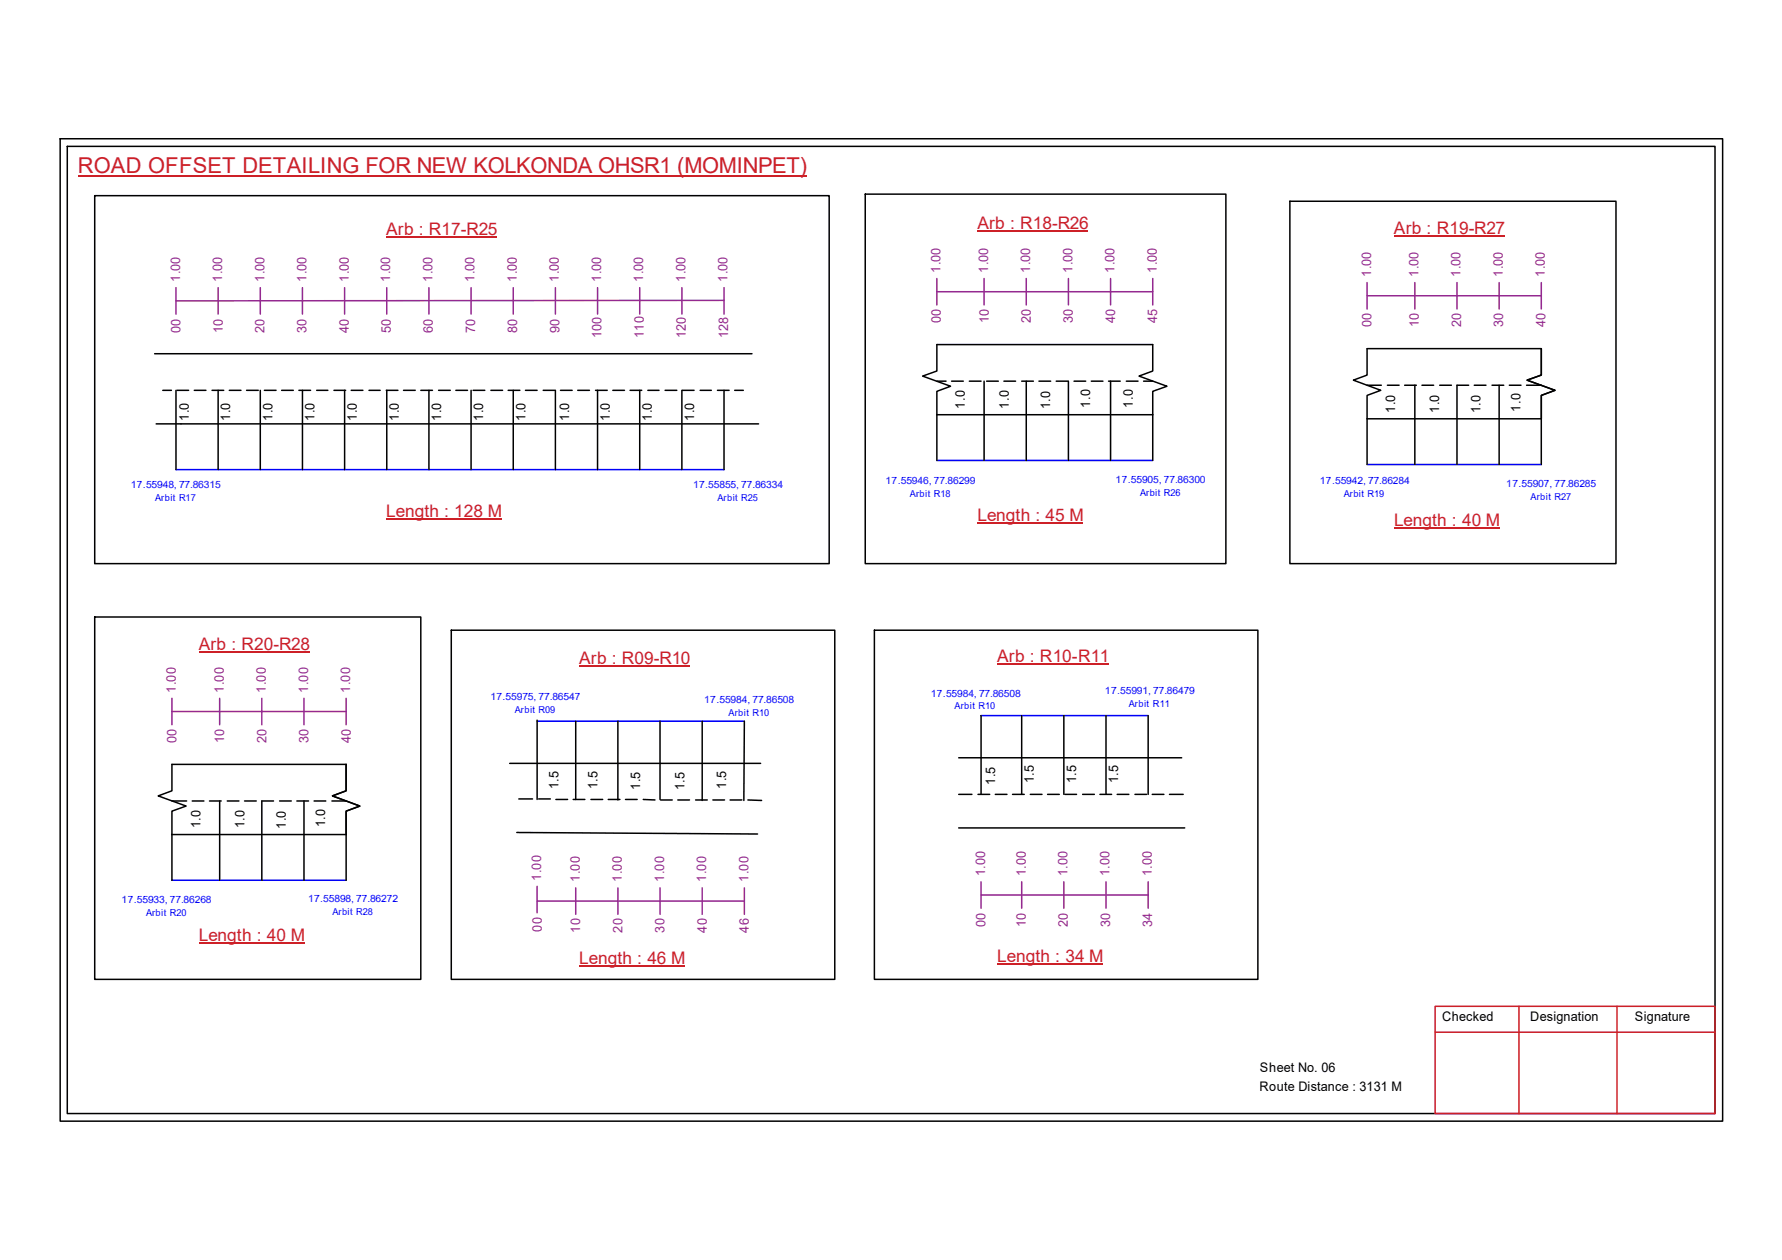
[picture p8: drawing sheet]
<svg xmlns="http://www.w3.org/2000/svg" width="297mm" height="210mm" viewBox="0 0 297 210" stroke-linecap="round" stroke-linejoin="round" font-family="sans-serif">
<g fill="none" stroke="#000" stroke-width=".25">
<path d="M10 23.1h277.1v163.7h-277.1zM11.2 24.4h274.7v161.1h-274.7zM15.8 32.6h122.4v61.3h-122.4zM144.2 32.3h60.1v61.6h-60.1zM215 33.5h54.4v60.4h-54.4zM25.8 58.9h99.5M26 70.6h100.4M27.1 65h1.5M29.3 65v13.2M29.5 65h2M32.4 65h1.9M35.3 65h2"/>
<path d="M36.4 65v13.2M38.2 65h2M41.1 65h1.9M43.4 65v13.2M44.1 65h1.9M46.9 65h2M49.8 65h2M50.4 65v13.2M52.8 65h1.8M55.7 65h1.9M57.4 65v13.2M58.5 65h2"/>
<path d="M61.5 65h1.9M64.4 65h1.9M64.5 65v13.2M67.3 65h1.9M70.1 65h2M71.5 65v13.2M73.1 65h2M76 65h1.9M78.5 65v13.2M78.9 65h1.9M81.8 65h2M84.7 65h2"/>
<path d="M85.6 65v13.2M87.6 65h1.9M90.5 65h2M92.6 65v13.2M93.4 65h2M96.3 65h2M99.3 65h1.9M99.6 65v13.2M102.1 65h2M105 65h2M106.6 65v13.2M108 65h1.9"/>
<path d="M110.9 65h1.9M113.7 65v13.2M113.7 65h2M116.7 65h1.9M119.6 65h1.9M120.7 65v13.2M122.5 65h1.4M156.2 69.1v-3.9l2.3-.9-4.7-1.6 2.4-.9v-4.4h35.9v4.4l-2.2 .9 4.6 1.6-2.4 .9v3.9M156.2 69.1h35.9M156.2 63.5h1.5M156.2 69.1v7.6M158.6 63.5h2"/>
<path d="M161.6 63.5h1.9M164 63.5v13.2M164.5 63.5h1.9M167.3 63.5h2M170.3 63.5h2M171.1 63.5v13.2M173.2 63.5h1.9M176.1 63.5h1.9M178.1 63.5v13.2M179 63.5h2M181.9 63.5h2M184.8 63.5h1.9"/>
<path d="M185.1 63.5v13.2M187.7 63.5h2M190.6 63.5h1.5M192.1 69.1v7.6M227.9 69.8v-3.9l2.3-.9-4.6-1.7 2.3-.8v-4.4h29v4.4l-2.4 .8 4.7 1.7-2.3 .9v3.9M227.9 69.8h29M227.9 64.2h2.3M227.9 69.8v7.6M231.3 64.2h1.9M234.1 64.2h2M235.8 64.2v13.2M237 64.2h2"/>
<path d="M240 64.2h1.9M244.8 64.2h-1.9v13.2M245.7 64.2h2M248.7 64.2h2M249.9 64.2v13.2M251.6 64.2h1.9M254.5 64.2h2.4M256.9 69.8v7.6M15.8 102.8h54.3v60.4h-54.3zM75.2 105h63.9v58.2h-63.9zM89.5 120v13.2M145.8 105h63.9v58.2h-63.9z"/>
<path d="M163.5 119.2v13.1M170.3 119.2v13.1M177.3 119.2v13.1M184.4 119.2v13.1M191.4 119.2v13.1M28.7 139v-3.9l2.3-.8-4.6-1.7 2.3-.9v-4.4h29v4.4l-2.3 .9 4.6 1.7-2.3 .8v3.9M28.7 139h29M28.7 133.4h2.4M28.7 139v7.6M32 133.4h2M34.9 133.4h2M36.6 133.4v13.2"/>
<path d="M37.9 133.4h1.9M40.8 133.4h1.9M45.6 133.4h-2v13.2M46.6 133.4h2M49.5 133.4h1.9M50.7 133.4v13.2M52.4 133.4h1.9M55.3 133.4h2.4M57.7 139v7.6M85 127.2h41.8M86.1 138.7l40.2 .2M86.5 133.1h2.3"/>
<path d="M89.8 133.1h1.9M92.7 133.2h1.9M95.5 133.2h2M96 120.1v13.1M98.5 133.2h2M101.4 133.2h1.9M103 120.1v13.2M104.3 133.2h1.9M107.2 133.2l2 .1M110 120.1v13.1M110.1 133.3h2M113 133.3h1.9"/>
<path d="M115.9 133.3h2M117 120.1v13.2M118.8 133.3h2M121.7 133.3h2M124.1 120.1l-.1 13.2M124.7 133.3h2.3M159.8 126.2h37.2M159.8 137.9h37.7M159.8 132.3h2.2M163 132.3h2M165.9 132.3h1.9M168.8 132.3h1.9"/>
<path d="M171.7 132.3h2M174.6 132.3h2M177.5 132.3h1.9M180.5 132.3h1.9M183.3 132.3h2M186.2 132.3h2M189.2 132.3h1.9M192.1 132.3h1.9M194.9 132.3h2.3"/>
</g>
<path d="M239.2 167.6h46.7v17.9h-46.7zM239.2 172h46.7M253.2 167.6v17.9M269.5 167.6v17.9" fill="none" stroke="#cc1f26" stroke-width=".25"/>
<path d="M13 29.3h121.5" fill="none" stroke="#cd2027" stroke-width=".25"/>
<path d="M29.3 78.2h91.4M156.2 76.7h35.9M227.9 77.4h29M163.5 119.2h27.9M89.5 120.1h34.6M28.7 146.6h29" fill="none" stroke="#00f" stroke-width=".25"/>
<g fill="none" stroke="#93278f" stroke-width=".25">
<path d="M29.3 47.9v4.4M36.4 47.9v4.4M43.4 47.9v4.4M50.4 47.9v4.4M57.4 47.9v4.4M64.5 47.9v4.4M71.5 47.9v4.4M78.5 47.9v4.4M85.6 47.9v4.4M92.6 47.9v4.4M99.6 47.9v4.4M106.6 47.9v4.4"/>
<path d="M113.7 47.9v4.4M120.7 50l-91.4 .1M120.7 47.9v4.4M156.2 48.6h35.9M156.2 46.4v4.4M164 46.4v4.4M171.1 46.4v4.4M178.1 46.4v4.4M185.1 46.4v4.4M192.1 46.4v4.4M227.9 49.3h29M227.9 47.1v4.4"/>
<path d="M235.8 47.1v4.4M242.9 47.1v4.4M249.9 47.1v4.4M256.9 47.1v4.4M28.7 118.5h29M28.7 116.3v4.4M36.6 116.3v4.4M43.6 116.3v4.4M50.7 116.3v4.4M57.7 116.3v4.4M89.5 150.1h34.6M89.5 147.7v4.4"/>
<path d="M96 147.9v4.4M103 147.9v4.4M110 147.9v4.4M117 147.9v4.4M124.1 147.9v4.4M163.5 149.1h27.9M163.5 146.9v4.4M170.3 146.9v4.4M177.3 146.9v4.4M184.4 146.9v4.4M191.4 146.9v4.4"/>
</g>
<path d="M64.4 39.5h18.4M162.9 38.4h18.5M232.4 39.4h18.4M64.4 86.5h19.2M162.9 87.2h17.6M232.4 87.9h17.6M33.1 108.6h18.5M96.6 110.9h18.4M166.2 110.6h18.7M33.1 157.1h17.7M96.6 161h17.6M166.2 160.6h17.7" fill="none" stroke="#cd2027" stroke-width=".17"/>
<text font-size="3.6" fill="#cd2027" x="13" y="28.9">ROAD OFFSET DETAILING FOR NEW KOLKONDA OHSR1 (MOMINPET)</text>
<g font-size="2.9" fill="#cd2027">
<text x="64.4" y="39.2">Arb : R17-R25</text>
<text x="162.9" y="38.1">Arb : R18-R26</text>
<text x="232.4" y="39">Arb : R19-R27</text>
<text x="64.4" y="86.2">Length : 128 M</text>
<text x="162.9" y="86.9">Length : 45 M</text>
<text x="232.4" y="87.5">Length : 40 M</text>
<text x="33.1" y="108.3">Arb : R20-R28</text>
<text x="96.6" y="110.6">Arb : R09-R10</text>
<text x="166.2" y="110.2">Arb : R10-R11</text>
<text x="33.1" y="156.8">Length : 40 M</text>
<text x="96.6" y="160.6">Length : 46 M</text>
<text x="166.2" y="160.3">Length : 34 M</text>
</g>
<g font-size="2.2" fill="#93278f">
<text x="30" y="47" transform="rotate(-90 30 47)">1.00</text>
<text x="37" y="47" transform="rotate(-90 37 47)">1.00</text>
<text x="44.1" y="47" transform="rotate(-90 44.1 47)">1.00</text>
<text x="51.1" y="47" transform="rotate(-90 51.1 47)">1.00</text>
<text x="58.1" y="47" transform="rotate(-90 58.1 47)">1.00</text>
<text x="65.1" y="47" transform="rotate(-90 65.1 47)">1.00</text>
<text x="72.1" y="47" transform="rotate(-90 72.1 47)">1.00</text>
<text x="79.1" y="47" transform="rotate(-90 79.1 47)">1.00</text>
<text x="86.1" y="47" transform="rotate(-90 86.1 47)">1.00</text>
<text x="93.2" y="47" transform="rotate(-90 93.2 47)">1.00</text>
<text x="100.2" y="47" transform="rotate(-90 100.2 47)">1.00</text>
<text x="107.2" y="47" transform="rotate(-90 107.2 47)">1.00</text>
<text x="114.3" y="47" transform="rotate(-90 114.3 47)">1.00</text>
<text x="121.3" y="47" transform="rotate(-90 121.3 47)">1.00</text>
<text x="156.8" y="45.5" transform="rotate(-90 156.8 45.5)">1.00</text>
<text x="164.7" y="45.5" transform="rotate(-90 164.7 45.5)">1.00</text>
<text x="171.7" y="45.5" transform="rotate(-90 171.7 45.5)">1.00</text>
<text x="178.8" y="45.5" transform="rotate(-90 178.8 45.5)">1.00</text>
<text x="185.8" y="45.5" transform="rotate(-90 185.8 45.5)">1.00</text>
<text x="192.8" y="45.5" transform="rotate(-90 192.8 45.5)">1.00</text>
<text x="228.6" y="46.1" transform="rotate(-90 228.6 46.1)">1.00</text>
<text x="236.4" y="46.1" transform="rotate(-90 236.4 46.1)">1.00</text>
<text x="243.5" y="46.1" transform="rotate(-90 243.5 46.1)">1.00</text>
<text x="250.5" y="46.1" transform="rotate(-90 250.5 46.1)">1.00</text>
<text x="257.5" y="46.1" transform="rotate(-90 257.5 46.1)">1.00</text>
<text x="156.8" y="53.8" transform="rotate(-90 156.8 53.8)">00</text>
<text x="164.8" y="53.8" transform="rotate(-90 164.8 53.8)">10</text>
<text x="171.8" y="53.8" transform="rotate(-90 171.8 53.8)">20</text>
<text x="178.9" y="53.8" transform="rotate(-90 178.9 53.8)">30</text>
<text x="185.9" y="53.8" transform="rotate(-90 185.9 53.8)">40</text>
<text x="192.9" y="53.8" transform="rotate(-90 192.9 53.8)">45</text>
<text x="30.1" y="55.5" transform="rotate(-90 30.1 55.5)">00</text>
<text x="37.1" y="55.5" transform="rotate(-90 37.1 55.5)">10</text>
<text x="44.1" y="55.5" transform="rotate(-90 44.1 55.5)">20</text>
<text x="51.1" y="55.5" transform="rotate(-90 51.1 55.5)">30</text>
<text x="58.1" y="55.5" transform="rotate(-90 58.1 55.5)">40</text>
<text x="65.1" y="55.5" transform="rotate(-90 65.1 55.5)">50</text>
<text x="72.2" y="55.5" transform="rotate(-90 72.2 55.5)">60</text>
<text x="79.2" y="55.5" transform="rotate(-90 79.2 55.5)">70</text>
<text x="86.2" y="55.5" transform="rotate(-90 86.2 55.5)">80</text>
<text x="93.3" y="55.5" transform="rotate(-90 93.3 55.5)">90</text>
<text x="100.3" y="56.4" transform="rotate(-90 100.3 56.4)">100</text>
<text x="107.3" y="56.4" transform="rotate(-90 107.3 56.4)">110</text>
<text x="114.3" y="56.4" transform="rotate(-90 114.3 56.4)">120</text>
<text x="121.4" y="56.4" transform="rotate(-90 121.4 56.4)">128</text>
<text x="228.6" y="54.5" transform="rotate(-90 228.6 54.5)">00</text>
<text x="236.5" y="54.5" transform="rotate(-90 236.5 54.5)">10</text>
<text x="243.5" y="54.5" transform="rotate(-90 243.5 54.5)">20</text>
<text x="250.6" y="54.5" transform="rotate(-90 250.6 54.5)">30</text>
<text x="257.6" y="54.5" transform="rotate(-90 257.6 54.5)">40</text>
<text x="29.3" y="115.4" transform="rotate(-90 29.3 115.4)">1.00</text>
<text x="37.3" y="115.4" transform="rotate(-90 37.3 115.4)">1.00</text>
<text x="44.3" y="115.4" transform="rotate(-90 44.3 115.4)">1.00</text>
<text x="51.3" y="115.4" transform="rotate(-90 51.3 115.4)">1.00</text>
<text x="58.4" y="115.4" transform="rotate(-90 58.4 115.4)">1.00</text>
<text x="29.4" y="123.8" transform="rotate(-90 29.4 123.8)">00</text>
<text x="37.4" y="123.8" transform="rotate(-90 37.4 123.8)">10</text>
<text x="44.4" y="123.8" transform="rotate(-90 44.4 123.8)">20</text>
<text x="51.4" y="123.8" transform="rotate(-90 51.4 123.8)">30</text>
<text x="58.5" y="123.8" transform="rotate(-90 58.5 123.8)">40</text>
<text x="90.2" y="146.7" transform="rotate(-90 90.2 146.7)">1.00</text>
<text x="96.6" y="146.9" transform="rotate(-90 96.6 146.9)">1.00</text>
<text x="103.7" y="146.9" transform="rotate(-90 103.7 146.9)">1.00</text>
<text x="110.7" y="146.9" transform="rotate(-90 110.7 146.9)">1.00</text>
<text x="117.7" y="146.9" transform="rotate(-90 117.7 146.9)">1.00</text>
<text x="124.8" y="146.9" transform="rotate(-90 124.8 146.9)">1.00</text>
<text x="164.2" y="146" transform="rotate(-90 164.2 146)">1.00</text>
<text x="171" y="146" transform="rotate(-90 171 146)">1.00</text>
<text x="177.9" y="146" transform="rotate(-90 177.9 146)">1.00</text>
<text x="185" y="146" transform="rotate(-90 185 146)">1.00</text>
<text x="192" y="146" transform="rotate(-90 192 146)">1.00</text>
<text x="90.3" y="155.2" transform="rotate(-90 90.3 155.2)">00</text>
<text x="96.7" y="155.4" transform="rotate(-90 96.7 155.4)">10</text>
<text x="103.8" y="155.4" transform="rotate(-90 103.8 155.4)">20</text>
<text x="110.8" y="155.4" transform="rotate(-90 110.8 155.4)">30</text>
<text x="117.8" y="155.4" transform="rotate(-90 117.8 155.4)">40</text>
<text x="124.8" y="155.4" transform="rotate(-90 124.8 155.4)">46</text>
<text x="164.3" y="154.4" transform="rotate(-90 164.3 154.4)">00</text>
<text x="171" y="154.4" transform="rotate(-90 171 154.4)">10</text>
<text x="178" y="154.4" transform="rotate(-90 178 154.4)">20</text>
<text x="185" y="154.4" transform="rotate(-90 185 154.4)">30</text>
<text x="192.1" y="154.4" transform="rotate(-90 192.1 154.4)">34</text>
</g>
<g font-size="2.2">
<text x="31.5" y="70.1" transform="rotate(-90 31.5 70.1)">1.0</text>
<text x="38.4" y="70.1" transform="rotate(-90 38.4 70.1)">1.0</text>
<text x="45.4" y="70.1" transform="rotate(-90 45.4 70.1)">1.0</text>
<text x="52.4" y="70.1" transform="rotate(-90 52.4 70.1)">1.0</text>
<text x="59.5" y="70.1" transform="rotate(-90 59.5 70.1)">1.0</text>
<text x="66.5" y="70.1" transform="rotate(-90 66.5 70.1)">1.0</text>
<text x="73.5" y="70.1" transform="rotate(-90 73.5 70.1)">1.0</text>
<text x="80.6" y="70.1" transform="rotate(-90 80.6 70.1)">1.0</text>
<text x="87.6" y="70.1" transform="rotate(-90 87.6 70.1)">1.0</text>
<text x="94.9" y="70.1" transform="rotate(-90 94.9 70.1)">1.0</text>
<text x="101.6" y="70.1" transform="rotate(-90 101.6 70.1)">1.0</text>
<text x="108.7" y="70.1" transform="rotate(-90 108.7 70.1)">1.0</text>
<text x="115.7" y="70.1" transform="rotate(-90 115.7 70.1)">1.0</text>
<text x="160.8" y="68.1" transform="rotate(-90 160.8 68.1)">1.0</text>
<text x="168.2" y="68.1" transform="rotate(-90 168.2 68.1)">1.0</text>
<text x="175" y="68.2" transform="rotate(-90 175 68.2)">1.0</text>
<text x="181.7" y="67.9" transform="rotate(-90 181.7 67.9)">1.0</text>
<text x="188.8" y="67.9" transform="rotate(-90 188.8 67.9)">1.0</text>
<text x="232.5" y="68.7" transform="rotate(-90 232.5 68.7)">1.0</text>
<text x="239.9" y="68.7" transform="rotate(-90 239.9 68.7)">1.0</text>
<text x="246.8" y="68.8" transform="rotate(-90 246.8 68.8)">1.0</text>
<text x="253.4" y="68.6" transform="rotate(-90 253.4 68.6)">1.0</text>
<text x="93.1" y="131.5" transform="rotate(-90 93.1 131.5)">1.5</text>
<text x="99.6" y="131.5" transform="rotate(-90 99.6 131.5)">1.5</text>
<text x="106.7" y="131.6" transform="rotate(-90 106.7 131.6)">1.5</text>
<text x="114.1" y="131.7" transform="rotate(-90 114.1 131.7)">1.5</text>
<text x="121" y="131.4" transform="rotate(-90 121 131.4)">1.5</text>
<text x="165.9" y="130.7" transform="rotate(-90 165.9 130.7)">1.5</text>
<text x="172.3" y="130.5" transform="rotate(-90 172.3 130.5)">1.5</text>
<text x="179.4" y="130.5" transform="rotate(-90 179.4 130.5)">1.5</text>
<text x="186.4" y="130.5" transform="rotate(-90 186.4 130.5)">1.5</text>
<text x="54.2" y="137.8" transform="rotate(-90 54.2 137.8)">1.0</text>
<text x="33.4" y="138" transform="rotate(-90 33.4 138)">1.0</text>
<text x="40.8" y="138" transform="rotate(-90 40.8 138)">1.0</text>
<text x="47.6" y="138.1" transform="rotate(-90 47.6 138.1)">1.0</text>
<text x="240.4" y="170.1">Checked</text>
<text x="255.1" y="170.1">Designation</text>
<text x="272.5" y="170.1">Signature</text>
<text x="210" y="178.6">Sheet No. 06</text>
<text x="209.9" y="181.7">Route Distance : 3131 M</text>
</g>
<g font-size="1.7" fill="#00f">
<text x="21.8" y="81.3">17.55948, 77.86315</text>
<text x="115.5" y="81.3">17.55855, 77.86334</text>
<text x="147.6" y="80.6">17.55946, 77.86299</text>
<text x="186" y="80.4">17.55905, 77.86300</text>
<text x="220" y="80.7">17.55942, 77.86284</text>
<text x="251.1" y="81.1">17.55907, 77.86285</text>
<text x="81.7" y="116.6">17.55975, 77.86547</text>
<text x="117.4" y="117.2">17.55984, 77.86508</text>
<text x="155.1" y="116.1">17.55984, 77.86508</text>
<text x="184.2" y="115.7">17.55991, 77.86479</text>
<text x="20.3" y="150.5">17.55933, 77.86268</text>
<text x="51.3" y="150.3">17.55898, 77.86272</text>
</g>
<g font-size="1.6" fill="#00f">
<text x="25.9" y="83.4">Arbit R17</text>
<text x="119.6" y="83.4">Arbit R25</text>
<text x="151.7" y="82.7">Arbit R18</text>
<text x="190" y="82.6">Arbit R26</text>
<text x="224" y="82.8">Arbit R19</text>
<text x="255.1" y="83.2">Arbit R27</text>
<text x="85.8" y="118.7">Arbit R09</text>
<text x="121.5" y="119.3">Arbit R10</text>
<text x="159.1" y="118.2">Arbit R10</text>
<text x="188.2" y="117.8">Arbit R11</text>
<text x="24.3" y="152.6">Arbit R20</text>
<text x="55.4" y="152.5">Arbit R28</text>
</g>
</svg>
